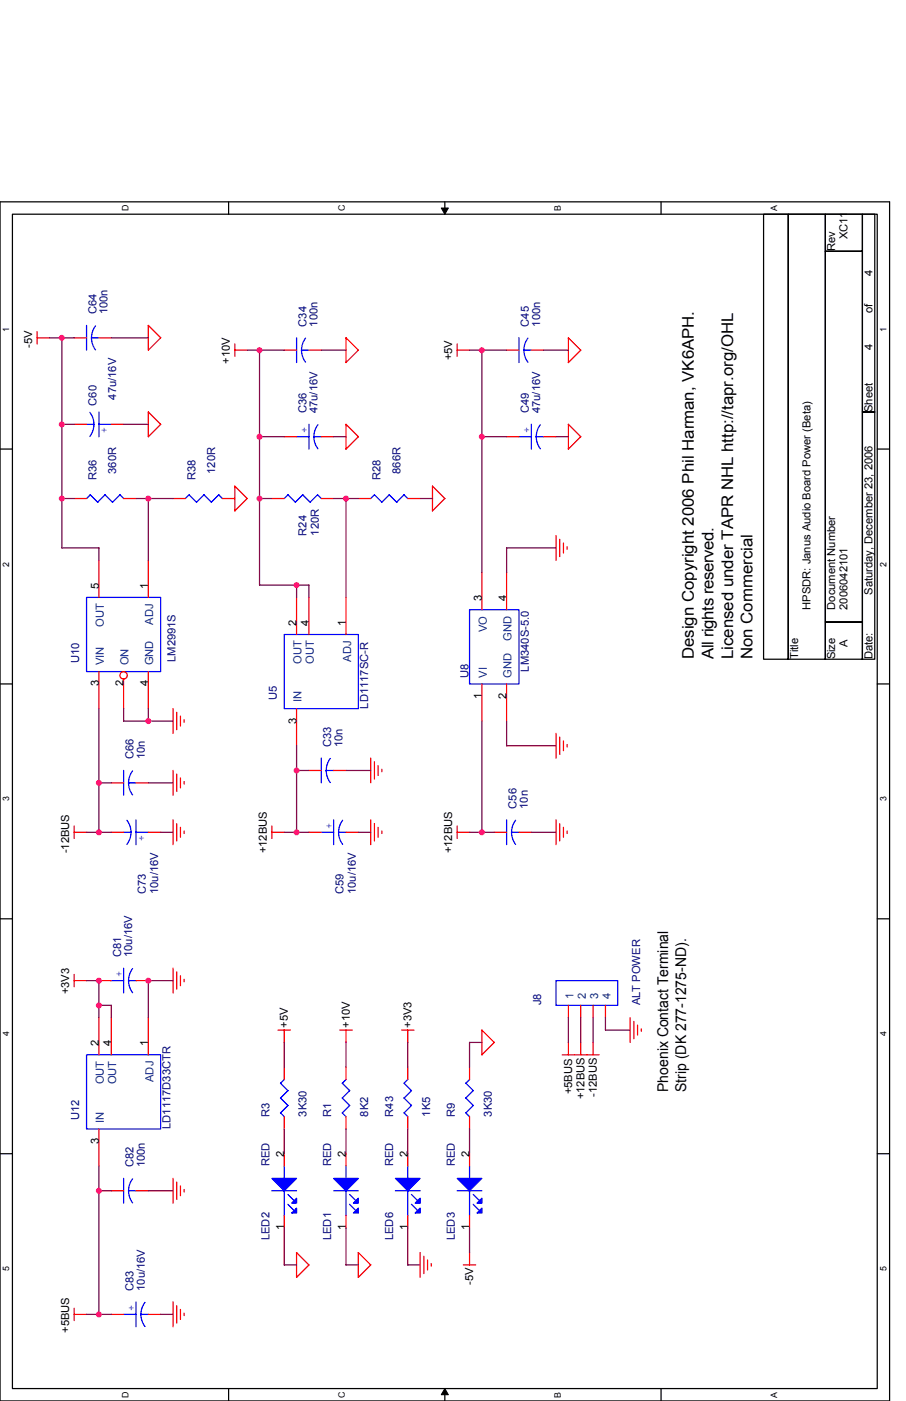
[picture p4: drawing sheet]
<svg xmlns="http://www.w3.org/2000/svg" width="279mm" height="432mm" viewBox="0 0 279 432" stroke-linecap="round" stroke-linejoin="round" font-family="sans-serif">
<path d="M0 62.2h274.3v369.6h-274.3zM3.8 66h266.7v362h-266.7z" fill="none" stroke="#000" stroke-width=".38"/>
<g fill="#fff">
<path d="M.4 390.2h3.1v1.6h-3.1z"/>
<path d="M270.9 390.2h3.1v1.6h-3.1z"/>
</g>
<path d="M0 355.6h3.8M270.5 355.6h3.8" fill="none" stroke="#000" stroke-width=".38"/>
<g fill="#fff">
<path d="M.4 317.9h3.1v1.5h-3.1z"/>
<path d="M270.9 317.9h3.1v1.5h-3.1z"/>
</g>
<path d="M0 283.2h3.8M270.5 283.2h3.8" fill="none" stroke="#000" stroke-width=".38"/>
<g fill="#fff">
<path d="M.4 245.5h3.1v1.5h-3.1z"/>
<path d="M270.9 245.5h3.1v1.5h-3.1z"/>
</g>
<path d="M0 210.8h3.8M270.5 210.8h3.8" fill="none" stroke="#000" stroke-width=".38"/>
<g fill="#fff">
<path d="M.4 173.1h3.1v1.5h-3.1z"/>
<path d="M270.9 173.1h3.1v1.5h-3.1z"/>
</g>
<path d="M0 138.4h3.8M270.5 138.4h3.8" fill="none" stroke="#000" stroke-width=".38"/>
<g fill="#fff">
<path d="M.4 100.7h3.1v1.5h-3.1z"/>
<path d="M270.9 100.7h3.1v1.5h-3.1z"/>
<path d="M37.2 428.9h3v1.9h-3z"/>
<path d="M37.2 63.1h3v2h-3z"/>
<path d="M103.8 428.9h3.1v1.9h-3.1z"/>
<path d="M103.8 63.1h3.1v2h-3.1z"/>
</g>
<path d="M70.5 62.2v3.8M70.5 428v3.8" fill="none" stroke="#000" stroke-width=".38"/>
<g fill="#fff">
<path d="M170.5 429h3.1v1.8h-3.1z"/>
<path d="M170.5 63.2h3.1v1.9h-3.1z"/>
</g>
<path d="M137.2 62.2v3.8M137.2 428v3.8" fill="none" stroke="#000" stroke-width=".38"/>
<path d="M136.1 64.1h2.2l-1.1 1.9zM137.2 428l1.1 1.9h-2.2z" fill="#000" stroke="#000" stroke-width=".31"/>
<g fill="#fff">
<path d="M237.2 429h3v1.8h-3z"/>
<path d="M237.2 63.2h3v1.9h-3z"/>
</g>
<path d="M203.9 62.2v3.8M235.5 66h7.6v137.2h-7.6zM243.1 66h11.4v137.2h-11.4zM254.5 77.4h11.5v114.3h-11.5zM254.5 66h11.5v11.4h-11.5zM266 66h3.8v61h-3.8zM266 127h3.8v76.2h-3.8zM254.5 191.7h11.5v11.5h-11.5zM203.9 428v3.8" fill="none" stroke="#000" stroke-width=".38"/>
<g fill="none" stroke="#f00" stroke-width=".38">
<path d="M11.5 104.1h3.8M11.5 102.2v3.8M22.9 104.1h3.8M30.5 104.1h3.8M45.7 100.3l3.9 3.8-3.9 3.8zM72.4 107.9h3.8M72.4 106v3.8M87.7 107.9h3.8M95.3 107.9h3.8M110.5 107.9l-3.8 3.9M110.5 107.9l-3.8-3.8v7.6M141 107.9h3.8"/>
<path d="M141 106v3.8M156.2 107.9h3.8M163.9 107.9h3.8M175.3 111.7v-7.6l3.8 3.8-3.8 3.9M22.9 130.8h3.8M34.3 130.8h3.8M45.7 127l3.9 3.8-3.9 3.8zM87.7 134.6h3.8M99.1 134.6h3.8M110.5 134.6l-3.8 3.8M110.5 134.6l-3.8-3.8v7.6M156.2 134.6h3.8"/>
<path d="M167.7 134.6h3.8M175.3 138.4v-7.6l3.8 3.8-3.8 3.8M22.9 153.6h3.8M38.1 153.6h3.8M53.4 153.6h3.8M68.6 153.6h3.8M72.4 149.8l3.8 3.8-3.8 3.9M72.4 149.8v7.7M83.8 153.6h3.9M99.1 153.6h3.8M110.5 153.6h3.8M125.8 153.6h3.8"/>
<path d="M133.4 149.8v7.7M133.4 149.8l3.8 3.9M137.2 153.6l-3.9 3.9M30.5 172.7v11.4M45.7 172.7v11.4M148.6 176.5v11.4M156.2 176.5v11.4M171.5 165.1v7.6M172.6 166.2v5.4M173.8 167.4v3M174.9 168.5v.8M91.5 184.1v11.5"/>
<path d="M95.3 184.1v11.5M106.7 184.1v11.5M30.5 207v11.4M38.1 209.3v9.1M45.7 207v11.4M53.4 218.4v7.6M54.5 219.5v5.4M91.5 218.4v11.4M148.6 210.8v11.4M156.2 210.8v11.4M53.4 237.4v7.7M54.5 238.6v5.3"/>
<path d="M55.6 220.7v3.1M55.6 239.8v3M56.8 221.8v.8M95.3 237.5h3.8M102.9 237.5h3.8M114.3 233.6v7.7M115.5 234.8v5.3M116.6 235.9v3.1M117.8 237.1v.7M171.5 226v7.7M172.6 227.2v5.3M173.8 228.3v3.1"/>
<path d="M174.9 229.4v.8M22.9 254.6v3.8M22.9 256.5h3.8M34.3 256.5h3.8M34.3 241.3h3.8M41.9 241.3h3.8M45.7 256.5h3.9M53.4 252.7v7.6M54.5 253.8v5.4M55.6 255v3.1M56.8 240.9v.8M56.8 256.1v.8"/>
<path d="M83.8 256.5h3.9M83.8 254.6v3.8M95.3 256.5h3.8M106.7 256.5h3.8M114.3 252.7v7.6M115.5 253.8v5.4M116.6 255v3.1M117.8 256.1v.8M141 254.6v3.8M141 256.5h3.8M152.4 256.5h3.8M160 256.5h3.9"/>
<path d="M171.5 252.7v7.6M172.6 253.8v5.4M173.8 255v3.1M174.9 256.1v.8M53.4 298.4v7.6M54.5 299.6v5.3M22.9 302.2h3.8M22.9 300.3v3.8M30.5 302.2h3.8M30.5 313.7v11.4M34.3 313.7v11.4M41.9 302.2h3.8"/>
<path d="M45.7 313.7v11.4M55.6 300.7v3.1M56.8 301.8v.8M85.7 317.5h3.9M87.7 317.5v3.8M104.8 317.5h3.8M106.7 317.5v3.8M123.8 317.5h3.9M125.8 317.5v3.8M148.6 317.5l3.8 3.8-3.8 3.8v-7.6M175.3 309.9v3.8M179.1 309.9v3.8"/>
<path d="M182.9 309.9v3.8M186.7 309.9v3.8M194.3 313.6v7.7M195.5 314.8v5.3M196.6 316v3M197.8 317.1v.8M87.7 328.9v3.8M106.7 328.9v3.8M125.8 328.9v3.8M144.8 328.9v3.8M173.4 325.1h11.4M175.3 321.3v3.8"/>
<path d="M179.1 321.3v3.8M182.9 321.3v3.8M30.5 348v11.4M87.7 344.1v3.9M87.7 355.6v3.8M106.7 344.1v3.9M106.7 355.6v3.8M125.8 344.1v3.9M125.8 355.6v3.8M144.8 344.1v3.9M144.8 355.6v3.8M34.3 367h3.8"/>
<path d="M41.9 367h3.8M53.4 363.2v7.6M54.5 364.3v5.4M55.6 365.5v3.1M56.8 366.6v.8M87.7 374.6v3.8M106.7 374.6v3.8M125.8 374.6v3.8M144.8 374.6v3.8M91.5 393.7l3.8-3.8-3.8-3.8v7.6M110.5 393.7l3.8-3.8-3.8-3.8v7.6M129.6 386v7.7"/>
<path d="M130.7 387.2v5.3M131.8 388.3v3.1M133 389.5v.7M142.9 389.9h3.8M144.8 386v3.9M22.9 403.2v3.8M22.9 405.1h3.8M34.3 405.1h3.8M45.7 405.1h3.9M53.4 401.3v7.6M54.5 402.4v5.4M55.6 403.6v3.1"/>
<path d="M56.8 404.7v.8"/>
<circle cx="38.1" cy="208.1" r="1.14"/>
</g>
<g fill="none" stroke="#00f" stroke-width=".38">
<path d="M26.7 100.3v7.6M28.2 104.1h2.3M29.5 100.4a6.1 6.1 0 0 0-1.3 3.8l.4 2.2 .9 1.4M91.5 104.1v7.6M93 107.9h2.3M94.2 104.2a6.1 6.1 0 0 0-1.2 3.8l.4 2.2 .8 1.5M160 104.1v7.6M161.6 107.9h2.3M162.8 104.2a6.1 6.1 0 0 0-1.2 3.8l.4 2.2 .8 1.5M26.7 130.8h2.3M27.7 127.1a6 6 0 0 1 1.3 3.8l-.5 2.1-.8 1.5M30.5 130.8h3.8"/>
<path d="M30.5 127v7.6M91.5 134.6h3.8M95.3 130.8v7.6M96.8 134.6h2.3M98 130.9a6.1 6.1 0 0 0-1.2 3.8l.4 2.1 .8 1.5M160 134.6h3.9M163.9 130.8v7.6M165.4 134.6h2.3M166.6 130.9a6.1 6.1 0 0 0-1.2 3.8l.4 2.1 .8 1.5M32.4 152.5l2.3 2.3 2.3-2.3 1.1 1.2M32.4 152.5l-2.3 2.3-2.2-2.3-1.2 1.1M58.3 152.5l2.3 2.3 2.3-2.3 2.3 2.3"/>
<path d="M58.3 152.5l-1.1 1.1M68.6 153.7l-1.1-1.2-2.3 2.3M87.7 153.6l1.1-1.1 2.3 2.3M97.9 152.5l1.2 1.2M98 152.5l-2.3 2.3-2.3-2.3-2.3 2.3M114.3 153.6l1.2-1.1 2.3 2.3M124.6 152.5l1.2 1.2M124.6 152.5l-2.3 2.3-2.2-2.3-2.3 2.3M26.7 184.1h22.9v22.9h-22.9zM87.7 195.6h22.8v22.8h-22.8zM144.8 187.9h15.2v22.9h-15.2zM38.1 237.4v7.7"/>
<path d="M40.9 237.6a6.1 6.1 0 0 0-1.3 3.8l.5 2.1 .8 1.5M99.1 233.6v7.7M100.6 237.5h2.3M101.9 233.8a6.1 6.1 0 0 0-1.3 3.8l.4 2.1 .9 1.5M38.1 256.5h2.3M39.1 252.8a6 6 0 0 1 1.3 3.8l-.4 2.2-.9 1.5M39.6 241.3h2.4M41.9 256.5h3.8M41.9 252.7v7.6M99.1 256.5h3.8M102.9 252.7v7.6M104.4 256.5h2.3"/>
<path d="M105.7 252.8a6.1 6.1 0 0 0-1.3 3.8l.4 2.2 .9 1.4M156.2 252.7v7.6M157.8 256.5h2.3M159 252.8a6.1 6.1 0 0 0-1.2 3.8l.4 2.2 .8 1.4M38.1 298.4v7.6M40.9 298.5a6.1 6.1 0 0 0-1.3 3.8l.5 2.2 .8 1.5M34.3 302.2h3.8M39.6 302.2h2.4M171.5 302.2h19v7.7h-19zM26.7 325.1h22.9v22.9h-22.9zM86.5 338.4l2.3 2.3-2.3 2.3 1.2 1.1M87.7 332.7l-1.2 1.1 2.3 2.3-2.3 2.3"/>
<path d="M105.5 338.4l2.4 2.3-2.4 2.3 1.2 1.1M106.7 332.7l-1.2 1.1 2.4 2.3-2.3 2.3M124.6 338.4l2.3 2.3-2.3 2.3 1.2 1.1M125.8 332.7l-1.2 1.1 2.3 2.3-2.3 2.3M143.6 338.4l2.4 2.3-2.4 2.3 1.2 1.1M144.8 332.7l-1.2 1.1 2.4 2.3-2.3 2.3M87.7 359.4v3.8M106.7 359.4v3.8M125.8 359.4v3.8M144.8 359.4v3.8M38.1 363.2v7.6M39.6 367h2.4"/>
<path d="M40.9 363.3a6.1 6.1 0 0 0-1.3 3.8l.5 2.2 .8 1.4M83.8 367h7.7M87.7 367v7.6M88.8 368.1l1.9 2M88.8 371.2l1.9 1.9M102.9 367h7.6M106.7 367v7.6M107.8 368.1l1.9 2M107.8 371.2l1.9 1.9M121.9 367h7.7M125.8 367v7.6M126.9 368.1l1.9 2"/>
<path d="M126.9 371.2l1.9 1.9M141 367h7.6M144.8 367v7.6M145.9 368.1l1.9 2M145.9 371.2l1.9 1.9M38.1 405.1h3.9M41.9 401.3v7.6M43.5 405.1h2.3M44.7 401.4a6.1 6.1 0 0 0-1.2 3.8l.4 2.2 .8 1.4"/>
</g>
<g fill="#00f" stroke="#00f" stroke-width=".38">
<path d="M83.8 363.2h7.7l-3.8 3.8z" fill-rule="evenodd"/>
<path d="M89.9 370.8l1.6-1.5v1.5z" fill-rule="evenodd"/>
<path d="M89.9 373.9l1.6-1.6v1.6z" fill-rule="evenodd"/>
<path d="M121.9 363.2h7.7l-3.8 3.8z" fill-rule="evenodd"/>
<path d="M128 370.8l1.6-1.5v1.5z" fill-rule="evenodd"/>
<path d="M128 373.9l1.6-1.6v1.6z" fill-rule="evenodd"/>
<path d="M102.9 363.2h7.6l-3.8 3.8z" fill-rule="evenodd"/>
<path d="M109 370.8l1.5-1.5v1.5z" fill-rule="evenodd"/>
<path d="M109 373.9l1.5-1.6v1.6z" fill-rule="evenodd"/>
<path d="M141 363.2h7.6l-3.8 3.8z" fill-rule="evenodd"/>
<path d="M147.1 370.8l1.5-1.5v1.5z" fill-rule="evenodd"/>
<path d="M147.1 373.9l1.5-1.6v1.6z" fill-rule="evenodd"/>
</g>
<g fill="none" stroke="#800040" stroke-width=".38">
<path d="M15.3 104.1h7.6M19.1 104.1v64.8h11.4M34.3 104.1h11.5M76.2 107.9h11.5M80 107.9v72.4h15.3v3.8M99.1 107.9h7.6M144.8 107.9h11.5M148.6 107.9v68.6M167.7 107.9h7.6M19.1 130.8h3.8M38.1 130.8h7.7M80 134.6h7.7"/>
<path d="M102.9 134.6h3.8M148.6 134.6h7.7M171.5 134.6h3.8M19.1 153.6h3.8M41.9 153.6h11.5M45.7 153.6v19.1M80 153.6h3.9M102.9 153.6h7.6M106.7 153.6v30.5M129.6 153.6h3.8M30.5 168.9v3.8M156.2 168.9h15.3"/>
<path d="M156.2 168.9v7.6M91.5 180.3v3.8M30.5 218.4v38.1M38.1 218.4v3.8h15.3M45.7 218.4v3.8M91.5 229.8v26.7M91.5 237.5h3.8M106.7 237.5h7.6M148.6 222.2v34.3M156.2 222.2v7.7M156.2 229.8h15.3M26.7 256.5h7.6"/>
<path d="M30.5 241.3h3.8M45.7 241.3h7.7M49.6 256.5h3.8M87.7 256.5h7.6M110.5 256.5h3.8M144.8 256.5h7.6M163.9 256.5h7.6M26.7 302.2h3.8v11.5M30.5 309.9h3.8v3.8M53.4 302.2h-7.7v11.5M175.3 313.6v7.7M179.1 313.6v7.7"/>
<path d="M182.9 313.6v7.7M186.7 313.6v3.9h7.7M87.7 321.3v7.6M106.7 321.3v7.6M125.8 321.3v7.6M148.6 321.3h-3.8v7.6M30.5 359.4v45.7M87.7 347.9v7.7M106.7 347.9v7.7M125.8 347.9v7.7M144.8 347.9v7.7M30.5 367h3.8"/>
<path d="M45.7 367h7.7M87.7 378.4v11.5h3.8M106.7 378.4v11.5h3.8M125.8 378.4v11.5h3.8M144.8 378.4v7.7M26.7 405.1h7.6M49.6 405.1h3.8"/>
</g>
<g fill="#f0f" stroke="#f0f" stroke-width=".38">
<circle cx="80" cy="153.7" r=".76"/>
<circle cx="19.1" cy="130.8" r=".76"/>
<circle cx="91.4" cy="237.5" r=".76"/>
<circle cx="80" cy="107.9" r=".76"/>
<circle cx="30.5" cy="241.3" r=".76"/>
<circle cx="45.7" cy="222.2" r=".76"/>
<circle cx="106.7" cy="153.7" r=".76"/>
<circle cx="148.6" cy="107.9" r=".76"/>
<circle cx="45.7" cy="302.3" r=".76"/>
<circle cx="45.7" cy="153.7" r=".76"/>
<circle cx="19.1" cy="104.1" r=".76"/>
<circle cx="30.5" cy="309.9" r=".76"/>
<circle cx="148.6" cy="256.5" r=".76"/>
<circle cx="91.4" cy="180.3" r=".76"/>
<circle cx="148.6" cy="134.6" r=".76"/>
<circle cx="80" cy="134.6" r=".76"/>
<circle cx="30.5" cy="302.3" r=".76"/>
<circle cx="30.5" cy="405.1" r=".76"/>
<circle cx="19.1" cy="153.7" r=".76"/>
<circle cx="30.5" cy="367" r=".76"/>
<circle cx="30.5" cy="256.5" r=".76"/>
<circle cx="91.4" cy="256.5" r=".76"/>
</g>
<g font-size="5">
<text x="214" y="203.2" transform="rotate(-90 214 203.2)">Design Copyright 2006 Phil Harman, VK6APH.</text>
<text x="220" y="203.2" transform="rotate(-90 220 203.2)">All rights reserved.</text>
<text x="226.1" y="203.2" transform="rotate(-90 226.1 203.2)">Licensed under TAPR NHL http://tapr.org/OHL</text>
<text x="232.1" y="203.2" transform="rotate(-90 232.1 203.2)">Non Commercial</text>
</g>
<g font-size="4.6">
<text x="206.1" y="336.5" transform="rotate(-90 206.1 336.5)">Phoenix Contact Terminal</text>
<text x="211.6" y="336.5" transform="rotate(-90 211.6 336.5)">Strip (DK 277-1275-ND).</text>
</g>
<g font-size="3.4">
<text x="257.6" y="77.5" transform="rotate(-90 257.6 77.5)">Rev</text>
<text x="261.4" y="73.6" transform="rotate(-90 261.4 73.6)">XC11</text>
<text x="269" y="85.1" transform="rotate(-90 269 85.1)">4</text>
<text x="269" y="96.5" transform="rotate(-90 269 96.5)">of</text>
<text x="9.9" y="107.2" transform="rotate(-90 9.9 107.2)">-5V</text>
<text x="269" y="107.9" transform="rotate(-90 269 107.9)">4</text>
<text x="70.9" y="112.1" transform="rotate(-90 70.9 112.1)">+10V</text>
<text x="139.5" y="111" transform="rotate(-90 139.5 111)">+5V</text>
<text x="269" y="127" transform="rotate(-90 269 127)">Sheet</text>
<text x="30.5" y="181.5" transform="rotate(-90 30.5 181.5)">5</text>
<text x="45.7" y="181.5" transform="rotate(-90 45.7 181.5)">1</text>
<text x="148.6" y="185.3" transform="rotate(-90 148.6 185.3)">3</text>
<text x="156.2" y="185.3" transform="rotate(-90 156.2 185.3)">4</text>
<text x="269" y="183.4" transform="rotate(-90 269 183.4)">Saturday, December 23, 2006</text>
<text x="250" y="187.9" transform="rotate(-90 250 187.9)">HPSDR: Janus Audio Board Power (Beta)</text>
<text x="257.6" y="187.9" transform="rotate(-90 257.6 187.9)">Document Number</text>
<text x="261.4" y="187.9" transform="rotate(-90 261.4 187.9)">2006042101</text>
<text x="91.4" y="192.9" transform="rotate(-90 91.4 192.9)">2</text>
<text x="95.2" y="192.9" transform="rotate(-90 95.2 192.9)">4</text>
<text x="106.7" y="192.9" transform="rotate(-90 106.7 192.9)">1</text>
<text x="246.2" y="203.2" transform="rotate(-90 246.2 203.2)">Title</text>
<text x="257.6" y="203.2" transform="rotate(-90 257.6 203.2)">Size</text>
<text x="261.4" y="199.4" transform="rotate(-90 261.4 199.4)">A</text>
<text x="269" y="203.2" transform="rotate(-90 269 203.2)">Date:</text>
<text x="30.5" y="211.6" transform="rotate(-90 30.5 211.6)">3</text>
<text x="38.1" y="211.6" transform="rotate(-90 38.1 211.6)">2</text>
<text x="45.7" y="211.6" transform="rotate(-90 45.7 211.6)">4</text>
<text x="148.6" y="215.4" transform="rotate(-90 148.6 215.4)">1</text>
<text x="156.2" y="215.4" transform="rotate(-90 156.2 215.4)">2</text>
<text x="91.4" y="223" transform="rotate(-90 91.4 223)">3</text>
<text x="21.4" y="263" transform="rotate(-90 21.4 263)">-12BUS</text>
<text x="82.3" y="263" transform="rotate(-90 82.3 263)">+12BUS</text>
<text x="139.5" y="263" transform="rotate(-90 139.5 263)">+12BUS</text>
<text x="21.4" y="306.4" transform="rotate(-90 21.4 306.4)">+3V3</text>
<text x="88.8" y="316.7" transform="rotate(-90 88.8 316.7)">+5V</text>
<text x="107.9" y="316.7" transform="rotate(-90 107.9 316.7)">+10V</text>
<text x="126.9" y="316.7" transform="rotate(-90 126.9 316.7)">+3V3</text>
<text x="30.5" y="322.4" transform="rotate(-90 30.5 322.4)">2</text>
<text x="34.3" y="322.4" transform="rotate(-90 34.3 322.4)">4</text>
<text x="45.7" y="322.4" transform="rotate(-90 45.7 322.4)">1</text>
<text x="176.4" y="337.3" transform="rotate(-90 176.4 337.3)">+5BUS</text>
<text x="180.3" y="338.8" transform="rotate(-90 180.3 338.8)">+12BUS</text>
<text x="184.1" y="338.1" transform="rotate(-90 184.1 338.1)">-12BUS</text>
<text x="30.5" y="352.5" transform="rotate(-90 30.5 352.5)">3</text>
<text x="87.6" y="356.7" transform="rotate(-90 87.6 356.7)">2</text>
<text x="106.7" y="356.7" transform="rotate(-90 106.7 356.7)">2</text>
<text x="125.7" y="356.7" transform="rotate(-90 125.7 356.7)">2</text>
<text x="144.8" y="356.7" transform="rotate(-90 144.8 356.7)">2</text>
<text x="87.6" y="379.2" transform="rotate(-90 87.6 379.2)">1</text>
<text x="106.7" y="379.2" transform="rotate(-90 106.7 379.2)">1</text>
<text x="125.7" y="379.2" transform="rotate(-90 125.7 379.2)">1</text>
<text x="144.8" y="379.2" transform="rotate(-90 144.8 379.2)">1</text>
<text x="146" y="396" transform="rotate(-90 146 396)">-5V</text>
<text x="21.4" y="410.8" transform="rotate(-90 21.4 410.8)">+5BUS</text>
</g>
<g font-size="3.4" fill="#000080">
<text x="29.8" y="96.9" transform="rotate(-90 29.8 96.9)">C64</text>
<text x="33.2" y="96.9" transform="rotate(-90 33.2 96.9)">100n</text>
<text x="94.5" y="100.7" transform="rotate(-90 94.5 100.7)">C34</text>
<text x="98" y="100.7" transform="rotate(-90 98 100.7)">100n</text>
<text x="163.1" y="100.7" transform="rotate(-90 163.1 100.7)">C45</text>
<text x="166.5" y="100.7" transform="rotate(-90 166.5 100.7)">100n</text>
<text x="29.8" y="125.1" transform="rotate(-90 29.8 125.1)">C60</text>
<text x="35.9" y="123.2" transform="rotate(-90 35.9 123.2)">47u/16V</text>
<text x="94.5" y="127.4" transform="rotate(-90 94.5 127.4)">C36</text>
<text x="98" y="127.4" transform="rotate(-90 98 127.4)">47u/16V</text>
<text x="163.1" y="127.4" transform="rotate(-90 163.1 127.4)">C49</text>
<text x="166.5" y="127.4" transform="rotate(-90 166.5 127.4)">47u/16V</text>
<text x="29.8" y="147.9" transform="rotate(-90 29.8 147.9)">R36</text>
<text x="35.9" y="146" transform="rotate(-90 35.9 146)">360R</text>
<text x="60.2" y="147.9" transform="rotate(-90 60.2 147.9)">R38</text>
<text x="66.3" y="146" transform="rotate(-90 66.3 146)">120R</text>
<text x="117.4" y="147.9" transform="rotate(-90 117.4 147.9)">R28</text>
<text x="123.5" y="146" transform="rotate(-90 123.5 146)">866R</text>
<text x="94.5" y="165.1" transform="rotate(-90 94.5 165.1)">R24</text>
<text x="98.3" y="165.1" transform="rotate(-90 98.3 165.1)">120R</text>
<text x="54.1" y="203.9" transform="rotate(-90 54.1 203.9)">LM2991S</text>
<text x="24.4" y="204.3" transform="rotate(-90 24.4 204.3)">U10</text>
<text x="144.4" y="208.9" transform="rotate(-90 144.4 208.9)">U8</text>
<text x="163.1" y="207" transform="rotate(-90 163.1 207)">LM340S-5.0</text>
<text x="85.4" y="215.8" transform="rotate(-90 85.4 215.8)">U5</text>
<text x="113.6" y="218.4" transform="rotate(-90 113.6 218.4)">LD1117SC-R</text>
<text x="102.2" y="230.2" transform="rotate(-90 102.2 230.2)">C33</text>
<text x="105.6" y="230.2" transform="rotate(-90 105.6 230.2)">10n</text>
<text x="41.2" y="234" transform="rotate(-90 41.2 234)">C66</text>
<text x="44.6" y="234" transform="rotate(-90 44.6 234)">10n</text>
<text x="159.3" y="249.3" transform="rotate(-90 159.3 249.3)">C56</text>
<text x="162.7" y="249.3" transform="rotate(-90 162.7 249.3)">10n</text>
<text x="45" y="275.6" transform="rotate(-90 45 275.6)">C73</text>
<text x="48.8" y="275.6" transform="rotate(-90 48.8 275.6)">10u/16V</text>
<text x="106" y="275.6" transform="rotate(-90 106 275.6)">C59</text>
<text x="109.8" y="275.6" transform="rotate(-90 109.8 275.6)">10u/16V</text>
<text x="37.4" y="295" transform="rotate(-90 37.4 295)">C81</text>
<text x="40.8" y="295" transform="rotate(-90 40.8 295)">10u/16V</text>
<text x="166.9" y="309.9" transform="rotate(-90 166.9 309.9)">J8</text>
<text x="197.4" y="309.9" transform="rotate(-90 197.4 309.9)">ALT POWER</text>
<text x="24.4" y="345.3" transform="rotate(-90 24.4 345.3)">U12</text>
<text x="52.6" y="348" transform="rotate(-90 52.6 348)">LD1117D33CTR</text>
<text x="83.1" y="344.1" transform="rotate(-90 83.1 344.1)">R3</text>
<text x="94.5" y="344.1" transform="rotate(-90 94.5 344.1)">3K30</text>
<text x="102.2" y="344.1" transform="rotate(-90 102.2 344.1)">R1</text>
<text x="113.6" y="344.1" transform="rotate(-90 113.6 344.1)">8K2</text>
<text x="121.2" y="344.1" transform="rotate(-90 121.2 344.1)">R43</text>
<text x="132.6" y="344.1" transform="rotate(-90 132.6 344.1)">1K5</text>
<text x="140.3" y="344.1" transform="rotate(-90 140.3 344.1)">R9</text>
<text x="151.7" y="344.1" transform="rotate(-90 151.7 344.1)">3K30</text>
<text x="41.2" y="359.8" transform="rotate(-90 41.2 359.8)">C82</text>
<text x="44.6" y="359.8" transform="rotate(-90 44.6 359.8)">100n</text>
<text x="83.1" y="359.4" transform="rotate(-90 83.1 359.4)">RED</text>
<text x="102.2" y="359.4" transform="rotate(-90 102.2 359.4)">RED</text>
<text x="121.2" y="359.4" transform="rotate(-90 121.2 359.4)">RED</text>
<text x="140.3" y="359.4" transform="rotate(-90 140.3 359.4)">RED</text>
<text x="83.1" y="382.2" transform="rotate(-90 83.1 382.2)">LED2</text>
<text x="102.2" y="382.2" transform="rotate(-90 102.2 382.2)">LED1</text>
<text x="121.2" y="382.2" transform="rotate(-90 121.2 382.2)">LED6</text>
<text x="140.3" y="382.2" transform="rotate(-90 140.3 382.2)">LED3</text>
<text x="41.2" y="397.9" transform="rotate(-90 41.2 397.9)">C83</text>
<text x="44.6" y="397.9" transform="rotate(-90 44.6 397.9)">10u/16V</text>
</g>
<g font-size="3.4" fill="#00f">
<text x="31.5" y="131.6" transform="rotate(90 31.5 131.6)">+</text>
<text x="94.6" y="133.5" transform="rotate(-90 94.6 133.5)">+</text>
<text x="163.2" y="133.5" transform="rotate(-90 163.2 133.5)">+</text>
<text x="42.9" y="257.3" transform="rotate(90 42.9 257.3)">+</text>
<text x="102.2" y="255.4" transform="rotate(-90 102.2 255.4)">+</text>
<text x="37.4" y="301.1" transform="rotate(-90 37.4 301.1)">+</text>
<text x="41.3" y="404" transform="rotate(-90 41.3 404)">+</text>
</g>
<g font-size="3.4" fill="#004080">
<text x="32" y="193.3" transform="rotate(-90 32 193.3)">OUT</text>
<text x="47.3" y="192.5" transform="rotate(-90 47.3 192.5)">ADJ</text>
<text x="150.2" y="194.8" transform="rotate(-90 150.2 194.8)">VO</text>
<text x="157.8" y="197.5" transform="rotate(-90 157.8 197.5)">GND</text>
<text x="108.2" y="203.9" transform="rotate(-90 108.2 203.9)">ADJ</text>
<text x="32" y="205.1" transform="rotate(-90 32 205.1)">VIN</text>
<text x="39.7" y="205.1" transform="rotate(-90 39.7 205.1)">ON</text>
<text x="47.3" y="205.1" transform="rotate(-90 47.3 205.1)">GND</text>
<text x="93" y="204.7" transform="rotate(-90 93 204.7)">OUT</text>
<text x="96.8" y="204.7" transform="rotate(-90 96.8 204.7)">OUT</text>
<text x="150.2" y="208.9" transform="rotate(-90 150.2 208.9)">VI</text>
<text x="157.8" y="208.9" transform="rotate(-90 157.8 208.9)">GND</text>
<text x="93" y="216.5" transform="rotate(-90 93 216.5)">IN</text>
<text x="176.8" y="308" transform="rotate(-90 176.8 308)">1</text>
<text x="180.6" y="308" transform="rotate(-90 180.6 308)">2</text>
<text x="184.4" y="308" transform="rotate(-90 184.4 308)">3</text>
<text x="188.3" y="308" transform="rotate(-90 188.3 308)">4</text>
<text x="32" y="334.2" transform="rotate(-90 32 334.2)">OUT</text>
<text x="35.9" y="334.2" transform="rotate(-90 35.9 334.2)">OUT</text>
<text x="47.3" y="333.5" transform="rotate(-90 47.3 333.5)">ADJ</text>
<text x="32" y="346.1" transform="rotate(-90 32 346.1)">IN</text>
</g>
<g font-size="2.7">
<text x="39.6" y="65.1" transform="rotate(-90 39.6 65.1)">D</text>
<text x="106.3" y="65.1" transform="rotate(-90 106.3 65.1)">C</text>
<text x="173" y="65.1" transform="rotate(-90 173 65.1)">B</text>
<text x="239.6" y="65.1" transform="rotate(-90 239.6 65.1)">A</text>
<text x="2.9" y="102.2" transform="rotate(-90 2.9 102.2)">1</text>
<text x="273.4" y="102.2" transform="rotate(-90 273.4 102.2)">1</text>
<text x="2.9" y="174.6" transform="rotate(-90 2.9 174.6)">2</text>
<text x="273.4" y="174.6" transform="rotate(-90 273.4 174.6)">2</text>
<text x="2.9" y="247" transform="rotate(-90 2.9 247)">3</text>
<text x="273.4" y="247" transform="rotate(-90 273.4 247)">3</text>
<text x="2.9" y="319.4" transform="rotate(-90 2.9 319.4)">4</text>
<text x="273.4" y="319.4" transform="rotate(-90 273.4 319.4)">4</text>
<text x="2.9" y="391.8" transform="rotate(-90 2.9 391.8)">5</text>
<text x="273.4" y="391.8" transform="rotate(-90 273.4 391.8)">5</text>
<text x="39.6" y="430.8" transform="rotate(-90 39.6 430.8)">D</text>
<text x="106.3" y="430.8" transform="rotate(-90 106.3 430.8)">C</text>
<text x="173" y="430.8" transform="rotate(-90 173 430.8)">B</text>
<text x="239.6" y="430.8" transform="rotate(-90 239.6 430.8)">A</text>
</g>
</svg>
